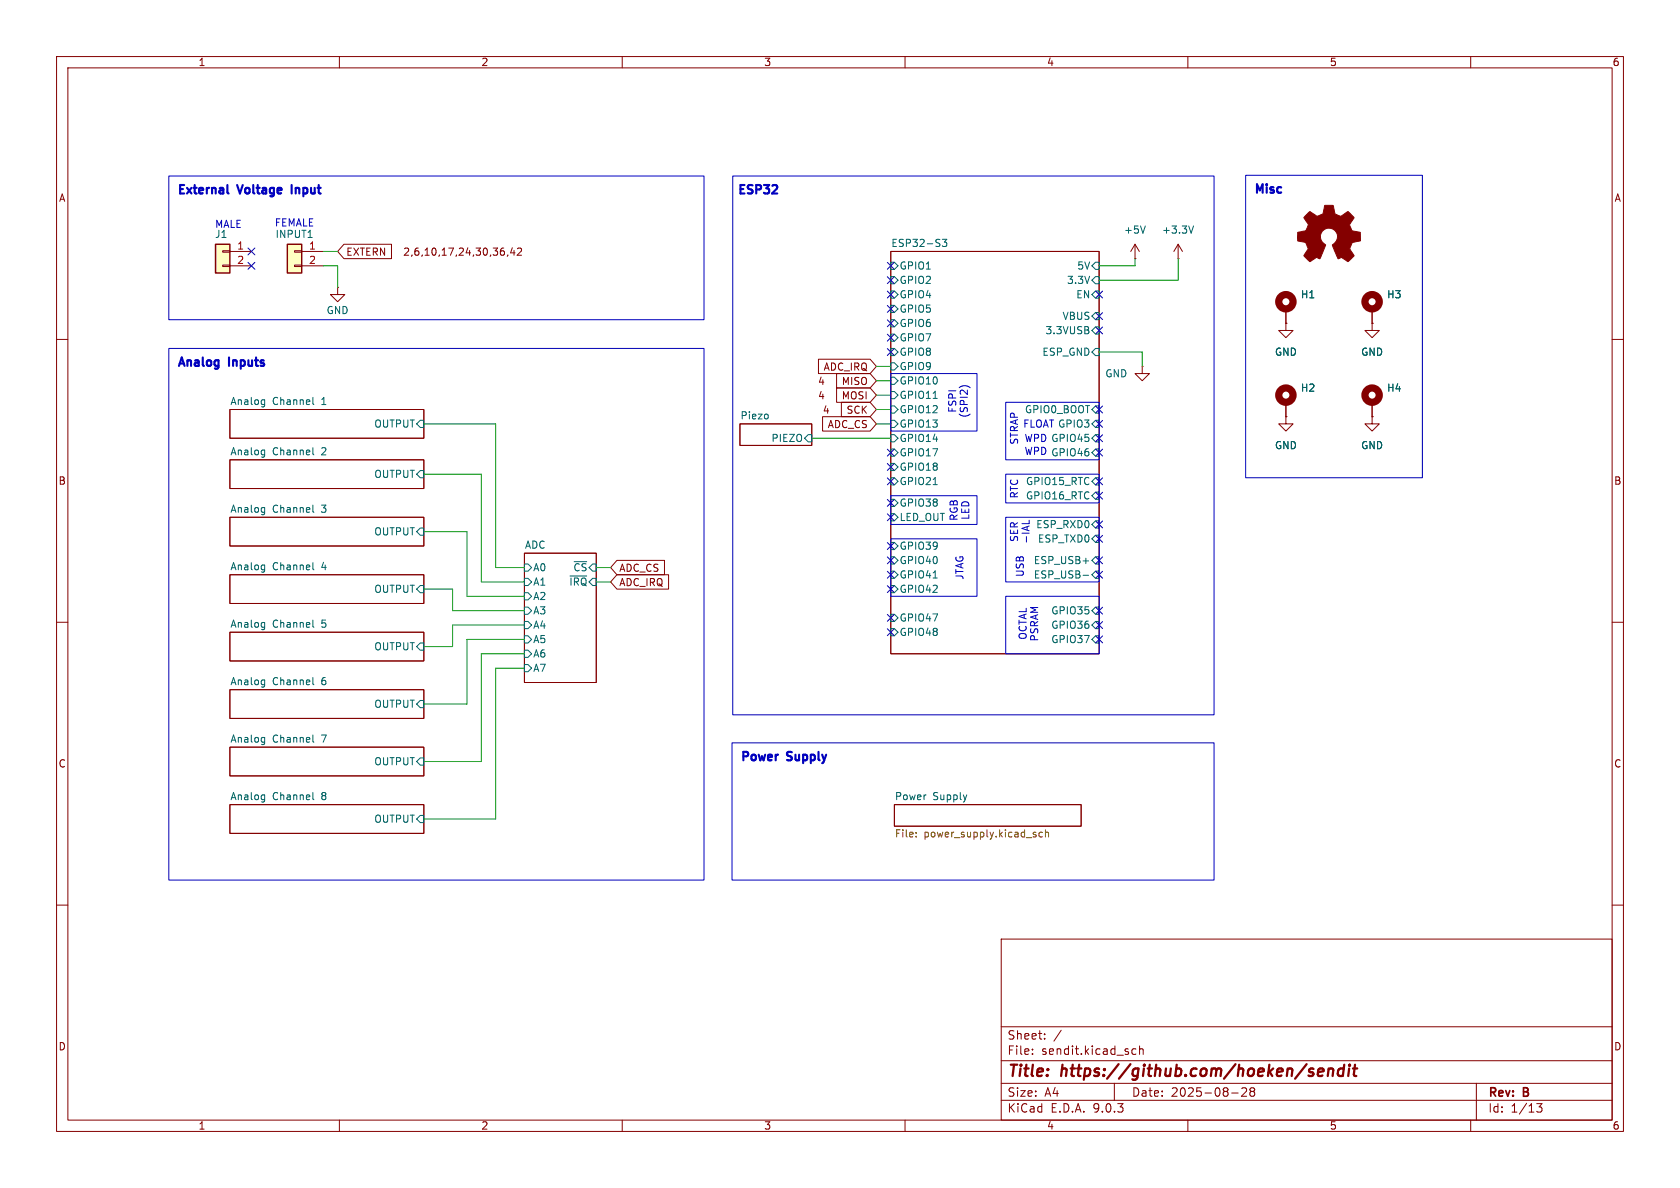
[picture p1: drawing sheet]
<svg xmlns="http://www.w3.org/2000/svg" width="297mm" height="210mm" viewBox="0 0 297 210" stroke-linecap="round" stroke-linejoin="round" font-family="sans-serif">
<g fill="none" stroke="#840000" stroke-width=".18">
<path d="M10 10h277v190h-277zM12 12h273v186h-273zM60 10v2M110 10v2M160 10v2M210 10v2M260 10v2M157.5 44.5h36.8v71.1h-36.8zM10 60h2M40.6 72.4h34.3v5.1h-34.3zM130.8 74.9h12.7v3.8h-12.7zM285 60h2"/>
<path d="M40.6 81.3h34.3v5.1h-34.3zM40.6 91.4h34.3v5.1h-34.3zM92.7 97.8h12.7v22.9h-12.7zM10 110h2M40.6 111.8h34.3v5h-34.3zM40.6 101.6h34.3v5.1h-34.3zM285 110h2M40.6 121.9h34.3v5.1h-34.3zM40.6 132.1h34.3v5.1h-34.3zM40.6 142.2h34.3v5.1h-34.3zM158.1 142.2h33v3.9h-33zM10 160h2"/>
<path d="M177 166h108v32h-108zM285 160h2M60 198v2M110 198v2M160 198v2M177 194.5h108M177 191.5h108M177 187.5h108M177 181.5h108M182.5 186.3v.1M182.5 185.5v.1M184.7 183.6v.1"/>
<path d="M184.7 182.8v.1M187.6 182.1l-1.3 2M197 191.5v3M200.1 186.1l.3 .3 .4-.1M200.8 185.5l-.4-.1-.3 .3M201.5 185.5l.2-.1 .3 .1 .1 .9M201.5 184.9v1.5M210 198v2M217.7 193.2h1.2M220.3 192.4v.5l-.8 .9h.9M221 192.4v.3l.2 .2M221.2 192.9l-.2 .3v.5l.2 .1 .5-.1 .1-.2-.1-.4-.2-.2"/>
<path d="M221.2 192.9h.3M221.7 192.4l.1 .3-.3 .2M260 198v2M261 191.5v6.5M271.7 195.1h.9l-.5 .6 .4 .1v.7l-.2 .1-.6-.1"/>
</g>
<path d="M233 189.5l1-.1-.1-.4-.1-.1-.6 .1-.2 .9 .2 .3 .6-.1M234.9 189.1a.49 .49 0 0 1 .8 .1l-.1 1M234.9 188.9l-.2 1.3M237.6 189a.66 .66 0 0 0-1 .3l-.1 .5 .1 .3 .2 .1 .6-.1M237.6 188.2l-.2 2M238.5 188.9l-.2 1.3M238.6 188.2v.2M238.6 188.2l-.1 .1 .1 .1M238.6 188.2l.1 .1-.1 .1M239.2 188.9h.7M239.6 188.2l-.3 1.7 .1 .2 .4 .1" fill="none" stroke="#840000" stroke-width=".4"/>
<path d="M162 147.8v.2M162 147.2v.1M183 147.5l.2 .2-.2 .3M183 147.1l.1 .1M184.3 147.2l-.4-.1-.2 .3 .1 .5h.5M184.8 147.2l.2-.1 .3 .1 .1 .8M184.8 146.7v1.3" fill="none" stroke="#725600" stroke-width=".18"/>
<g fill="none" stroke="#006464" stroke-width=".18">
<path d="M157.5 46.4h.6l.6 .6-.6 .6h-.6zM157.5 48.9h.6l.6 .6-.6 .7h-.6zM157.5 51.4h.6l.6 .7-.6 .6h-.6zM157.5 54h.6l.6 .6-.6 .6h-.6zM157.5 56.5h.6l.6 .7-.6 .6h-.6zM157.5 59.1h.6l.6 .6-.6 .6h-.6zM166.6 42.3h.8l-.4 .5 .3 .1v.6l-.2 .1-.5-.1M193.7 48.9h.6v1.3h-.6l-.7-.7zM193.7 57.8h.6v1.3h-.6l-.7-.7zM193.7 46.4h.6v1.2h-.6l-.7-.6zM193.7 51.4h.6v1.3h-.6l-.7-.6zM193.7 55.2h.6v1.3h-.6l-.7-.6z"/>
<path d="M46.4 70.7h.4M46.4 79.6h.4M46.8 70.7v1l-.3 .2M46.8 79.6v1l-.3 .2M46.8 71.5h-.4M55.3 70.2v1.1l.2 .2M55.3 79.1v1.1l.2 .2M74.3 74.3h.6v1.3h-.6l-.6-.7zM135.7 73.3v.6M142.9 76.8h.6v1.3h-.6l-.7-.6zM157.5 61.6h.6l.6 .6-.6 .7h-.6zM157.5 64.1h.6l.6 .7-.6 .6h-.6z"/>
<path d="M157.5 66.7h.6l.6 .6-.6 .6h-.6zM157.5 69.2h.6l.6 .7-.6 .6h-.6zM157.5 71.8h.6l.6 .6-.6 .6h-.6zM157.5 74.3h.6l.6 .6-.6 .7h-.6zM157.5 76.8h.6l.6 .7-.6 .6h-.6zM157.5 79.4h.6l.6 .6-.6 .6h-.6zM165 70.4h.7M193.7 74.3h.6v1.3h-.6l-.7-.7zM193.7 76.8h.6v1.3h-.6l-.7-.6zM193.7 79.4h.6v1.2h-.6l-.7-.6zM193.7 71.8h.6v1.2h-.6l-.7-.6zM193.7 61.6h.6v1.3h-.6l-.7-.7z"/>
<path d="M46.4 99.9h.4M46.4 89.7l.4 .1M46.8 89.7v1l-.3 .3M46.8 99.9v1l-.3 .2M46.8 80.3l-.4 .1M46.8 90.5l-.4 .1M55.3 89.3v1.1l.2 .2M55.3 99.5v1l.2 .2M74.3 83.2h.6v1.3h-.6l-.6-.7zM74.3 93.3h.6v1.3h-.6l-.6-.6zM92.7 99.7h.6l.7 .6-.7 .7h-.6zM157.5 81.9h.6l.6 .7-.6 .6h-.6z"/>
<path d="M157.5 84.5h.6l.6 .6-.6 .6h-.6zM157.5 95.9h.6l.6 .6-.6 .7h-.6zM157.5 98.4h.6l.6 .7-.6 .6h-.6zM157.5 90.8h.6l.6 .6-.6 .7h-.6zM157.5 88.3h.6l.6 .6-.6 .6h-.6zM165 85.7h.7M191.5 99.2h.9M193.7 92.1h.6v1.2h-.6l-.7-.6zM193.7 94.6h.6v1.3h-.6l-.7-.6zM193.7 98.4h.6v1.3h-.6l-.7-.6zM193.7 84.5h.6v1.2h-.6l-.7-.6zM193.7 87h.6v1.3h-.6l-.7-.7z"/>
<path d="M46.4 110l.4 .1M46.8 110v1.1l-.3 .2M46.8 110.8l-.4 .1M46.8 100.7h-.4M55.3 119.8v1.1l.2 .1M55.3 109.6v1.1l.2 .2M74.3 113.7h.6v1.2h-.6l-.6-.6zM74.3 103.5h.6v1.3h-.6l-.6-.7zM92.7 114.9h.6l.7 .7-.7 .6h-.6zM92.7 112.4h.6l.7 .6-.7 .7h-.6zM92.7 117.5h.6l.7 .6-.7 .6h-.6zM92.7 104.8h.6l.7 .6-.7 .6h-.6z"/>
<path d="M92.7 107.3h.6l.7 .7-.7 .6h-.6zM92.7 109.9h.6l.7 .6-.7 .6h-.6zM92.7 102.2h.6l.7 .7-.7 .6h-.6zM100.8 101.8h2.9M157.5 101h.6l.6 .6-.6 .6h-.6zM157.5 103.5h.6l.6 .6-.6 .7h-.6zM157.5 108.6h.6l.6 .6-.6 .7h-.6zM157.5 111.1h.6l.6 .7-.6 .6h-.6zM165 102.2h.7M191.5 101.7h.9M193.7 107.3h.6v1.3h-.6l-.7-.6zM193.7 109.9h.6v1.2h-.6l-.7-.6z"/>
<path d="M193.7 112.4h.6v1.3h-.6l-.7-.7zM193.7 101h.6v1.2h-.6l-.7-.6zM46.4 120.2l.4 .1M46.4 130.4h.4M46.8 120.2v1l-.3 .3M46.8 130.4v1l-.3 .2M46.8 121h-.4M46.8 131.1l-.4 .1M55.3 129.9v1.1l.2 .2M74.3 123.8h.6v1.3h-.6l-.6-.6zM74.3 134h.6v1.3h-.6l-.6-.7zM46.4 140.5l.4 .1"/>
<path d="M46.8 140.5v1l-.3 .3M46.8 141.3l-.4 .1M55.3 140.1v1.1l.2 .2M74.3 144.1h.6v1.3h-.6l-.6-.6z"/>
</g>
<path d="M38.1 43.2h2.5v5.1h-2.5z" fill="#ffffc2"/>
<path d="M38.1 43.2h2.5v5.1h-2.5z" fill="none" stroke="#840000" stroke-width=".25"/>
<path d="M39.4 44.3h1.2v.3h-1.2zM39.4 46.9h1.2v.2h-1.2zM40.6 44.5h3.8M40.6 47h3.8M242.6 54.6v2.6" fill="none" stroke="#840000" stroke-width=".18"/>
<circle cx="242.6" cy="53.3" r="1.27" fill="none" stroke="#840000" stroke-width="1.3"/>
<path d="M50.8 43.2h2.5v5.1h-2.5z" fill="#ffffc2"/>
<path d="M50.8 43.2h2.5v5.1h-2.5z" fill="none" stroke="#840000" stroke-width=".25"/>
<g fill="none" stroke="#840000" stroke-width=".18">
<path d="M52.1 44.3h1.2v.3h-1.2zM52.1 46.9h1.2v.2h-1.2zM53.3 44.5h3.8M53.3 47h3.8M59.7 50.8v1.3h-1.3l1.3 1.2 1.3-1.2h-1.3M59.7 50.8h.1M60.8 43.2h8.4v2.5h-8.4l-1.1-1.2zM88.7 44.3h.2l.3 .3-.1 .4-.4 .1M88.8 43.9h.3M89.8 45.1l-.1 .2M90.6 43.8l-.3 .9h.8M90.9 44.3v.8"/>
<path d="M91.5 44l.5-.1 .2 .3-.8 .9h.8M200.7 45.7h.1M200.7 43.2l.7 1.3M200.7 43.2l-.8 1.3M200.7 43.2v2.5M208.3 45.7h.1M208.3 43.2l-.8 1.3M208.3 43.2l.7 1.3M208.3 43.2v2.5M227.3 57.2v1.2h1.3l-1.3 1.3-1.2-1.3h1.2M227.3 57.2h.1M227.3 54.6v2.6"/>
<path d="M242.6 57.2v1.2h1.2l-1.2 1.3-1.3-1.3h1.3M242.6 57.2h.1M242.6 54.6v2.6M144.7 63.5h9.1l1.1 1.3-1.1 1.2h-9.1zM145.4 73.7h8.4l1.1 1.2-1.1 1.3h-8.4zM147.9 66h5.9l1.1 1.3-1.1 1.3h-5.9zM147.9 68.6h5.9l1.1 1.3-1.1 1.2h-5.9zM148.7 71.1h5.1l1.1 1.3-1.1 1.3h-5.1zM201.9 64.8v1.2h-1.2l1.2 1.3 1.3-1.3h-1.3M201.9 64.8h.1M227.3 73.7v1.2h1.3l-1.3 1.3-1.2-1.3h1.2M227.3 73.7h.1"/>
<path d="M227.3 71.1v2.6M242.6 73.7v1.2h1.2l-1.2 1.3-1.3-1.3h1.3M242.6 73.7h.1M242.6 71.1v2.6M109.1 99.1h8.4v2.5h-8.4l-1.2-1.3zM109.1 101.6h9.1v2.5h-9.1l-1.2-1.2z"/>
</g>
<path d="M202.5 39.9l-.4 1.3M211 39.9l-.4 1.3M54.5 42h.7" fill="none" stroke="#006464" stroke-width=".18"/>
<g fill="none" stroke="#840000" stroke-width="1.3">
<circle cx="227.3" cy="53.3" r="1.27"/>
<circle cx="227.3" cy="69.8" r="1.27"/>
<circle cx="242.6" cy="69.8" r="1.27"/>
</g>
<path d="M231 37.9l.6-.5 .9 .6a.62 .62 0 0 0 1 0l.2-.1a1.62 1.62 0 0 0 .4-1.4l.1-.2h1.5l.2 .8a.74 .74 0 0 0 .6 .9l.5 .3 1.3-.9 1.1 1-.4 .7a.75 .75 0 0 0-.2 1.2l.2 .5 1.5 .3v1.5l-1.4 .2-.1 .2a1.23 1.23 0 0 0-.3 1.2l.7 1-.1 .1-1 1-.8-.6a.54 .54 0 0 0-.9 0l-1-2.3a2.33 2.33 0 0 0 .8-1.9 1.54 1.54 0 0 0-2.5-.8 1.54 1.54 0 0 0 .5 2.6l-1.1 2.4a.69 .69 0 0 0-1.1 .2l-.6 .4-1.1-1.1 .8-1.2-.2-.5a.71 .71 0 0 0-1-.8l-.7-.2v-1.4l.5-.1a1.11 1.11 0 0 0 1.2-.7 .72 .72 0 0 0-.2-1.2l-.4-.6z" fill="#840000" stroke="#840000" stroke-width=".18"/>
<g fill="none" stroke="#009600" stroke-width=".18">
<path d="M57.1 47h2.6v3.8M57.1 44.5h2.6M200.7 45.7v1.3h-6.4M208.3 45.7v3.8h-14M74.9 74.9h12.7v25.4h5.1M143.5 77.5h14M154.9 64.8h2.6M154.9 67.3h2.6M154.9 72.4h2.6M154.9 69.9h2.6M154.9 74.9h2.6M194.3 62.2h7.6v2.6"/>
<path d="M74.9 94h7.6v11.4h10.2M74.9 83.8h10.2v19.1h7.6M74.9 104.1h5.1v3.9h12.7M92.7 118.1h-5.1v26.7h-12.7M92.7 115.6h-7.6v19h-10.2M92.7 113h-10.2v11.5h-7.6M92.7 110.5h-12.7v3.8h-5.1M105.4 100.3h2.5M105.4 102.9h2.5"/>
</g>
<g fill="none" stroke="#000084" stroke-width=".18">
<path d="M43.8 43.8l1.3 1.3M43.8 46.4l1.3 1.2M45.1 43.8l-1.3 1.3M45.1 46.4l-1.3 1.2M156.9 54l1.2 1.2M156.9 56.5l1.2 1.3M156.9 59.1l1.2 1.2M156.9 48.9l1.2 1.2M156.9 46.4l1.2 1.2M156.9 51.5l1.2 1.2M158.1 54l-1.2 1.2M158.1 56.5l-1.2 1.3"/>
<path d="M158.1 59.1l-1.2 1.2M158.1 48.9l-1.2 1.2M158.1 46.4l-1.2 1.2M158.1 51.5l-1.2 1.2M193.7 55.3l1.2 1.2M193.7 57.8l1.2 1.2M193.7 51.5l1.2 1.2M194.9 55.3l-1.2 1.2M194.9 57.8l-1.2 1.2M194.9 51.5l-1.2 1.2M156.9 79.4l1.2 1.2M156.9 61.6l1.2 1.2"/>
<path d="M158.1 79.4l-1.2 1.2M158.1 61.6l-1.2 1.2M193.7 76.9l1.2 1.2M193.7 79.4l1.2 1.2M193.7 71.8l1.2 1.2M193.7 74.3l1.2 1.2M194.9 76.9l-1.2 1.2M194.9 71.8l-1.2 1.2M194.9 74.3l-1.2 1.2M194.9 79.4l-1.2 1.2M156.9 90.8l1.2 1.2M156.9 95.9l1.2 1.2"/>
<path d="M156.9 98.5l1.2 1.2M156.9 88.3l1.2 1.2M156.9 84.5l1.2 1.2M156.9 81.9l1.2 1.3M158.1 90.8l-1.2 1.2M158.1 95.9l-1.2 1.2M158.1 98.5l-1.2 1.2M158.1 88.3l-1.2 1.2M158.1 84.5l-1.2 1.2M158.1 81.9l-1.2 1.3M193.7 84.5l1.2 1.2M193.7 87l1.2 1.2"/>
<path d="M193.7 94.6l1.2 1.3M193.7 98.5l1.2 1.2M193.7 92.1l1.2 1.2M194.9 84.5l-1.2 1.2M194.9 87l-1.2 1.2M194.9 94.6l-1.2 1.3M194.9 98.5l-1.2 1.2M194.9 92.1l-1.2 1.2M156.9 108.6l1.2 1.2M156.9 101l1.2 1.2M156.9 111.2l1.2 1.2M156.9 103.5l1.2 1.2"/>
<path d="M158.1 108.6l-1.2 1.2M158.1 101l-1.2 1.2M158.1 111.2l-1.2 1.2M158.1 103.5l-1.2 1.2M193.7 112.4l1.2 1.2M193.7 109.9l1.2 1.2M193.7 107.3l1.2 1.3M193.7 101l1.2 1.2M194.9 112.4l-1.2 1.2M194.9 109.9l-1.2 1.2M194.9 107.3l-1.2 1.3M194.9 101l-1.2 1.2"/>
</g>
<path d="M40.2 32.7v1.3l.2 .2M51.6 32.7v1.5" fill="none" stroke="#0000c2" stroke-width=".38"/>
<g fill="none" stroke="#0000c2" stroke-width=".18">
<path d="M29.8 31.1h94.7v25.4h-94.7zM129.5 31.1h85.1v95.3h-85.1zM220.2 31h31.3v53.5h-31.3zM29.8 61.6h94.7v94h-94.7zM157.5 66h15.2v10.2h-15.2zM169.6 68.5a1.49 1.49 0 0 1 1.8 0M177.8 71.1h16.5v10.2h-16.5zM157.5 95.3h15.2v10.1h-15.2zM157.5 87.6h15.2v5.1h-15.2zM177.8 91.4h16.5v11.5h-16.5zM177.8 83.8h16.5v5.1h-16.5zM181.9 92v.6"/>
<path d="M177.8 105.4h16.5v10.2h-16.5zM129.4 131.3h85.2v24.3h-85.2z"/>
</g>
<g font-size="2.8" fill="#840000">
<text x="178" y="190.9">Title:</text>
<text x="187.7" y="190.9">https://github.com/hoeken/sendit</text>
</g>
<g font-size="2.1" fill="#0000c2">
<text x="31.2" y="34.8">External</text>
<text x="42.4" y="34.8">Voltage</text>
<text x="52.6" y="34.8">Input</text>
<text x="130.3" y="34.8">ESP32</text>
<text x="221.6" y="34.7">Misc</text>
<text x="31.2" y="65.3">Analog</text>
<text x="40.7" y="65.3">Inputs</text>
<text x="130.8" y="135">Power</text>
<text x="139.4" y="135">Supply</text>
</g>
<g font-size="2.1" fill="#840000">
<text x="178" y="184">Sheet:</text>
<text x="178" y="186.7">File:</text>
<text x="184.1" y="186.7">sendit.kicad_sch</text>
<text x="178" y="196.9">KiCad</text>
<text x="178" y="194.1">Size:</text>
<text x="184.7" y="194.1">A4</text>
<text x="185.7" y="196.9">E.D.A.</text>
<text x="193.3" y="196.9">9.0.3</text>
<text x="200" y="194.1">Date:</text>
<text x="207" y="194.1">2025-08-28</text>
<text x="263" y="194.3">Rev:</text>
<text x="263" y="196.9">Id:</text>
<text x="267.1" y="196.9">1/13</text>
<text x="269.4" y="194.3">B</text>
</g>
<g font-size="1.8" fill="#840000">
<text x="35" y="11.9">1</text>
<text x="85" y="11.9">2</text>
<text x="135" y="11.9">3</text>
<text x="185" y="11.9">4</text>
<text x="235" y="11.9">5</text>
<text x="285" y="11.9">6</text>
<text x="10.3" y="35.9">A</text>
<text x="285.3" y="35.9">A</text>
<text x="61.1" y="45.4">EXTERN</text>
<text x="71.2" y="45.4">2,6,10,17,24,30,36,42</text>
<text x="145.5" y="65.7">ADC_IRQ</text>
<text x="144.5" y="68.3">4</text>
<text x="144.5" y="70.8">4</text>
<text x="148.7" y="68.3">MISO</text>
<text x="148.7" y="70.8">MOSI</text>
<text x="145.4" y="73.3">4</text>
<text x="146.2" y="75.9">ADC_CS</text>
<text x="149.6" y="73.3">SCK</text>
<text x="10.3" y="85.9">B</text>
<text x="285.3" y="85.9">B</text>
<text x="109.4" y="101.3">ADC_CS</text>
<text x="109.4" y="103.8">ADC_IRQ</text>
<text x="10.3" y="135.9">C</text>
<text x="285.3" y="135.9">C</text>
<text x="10.3" y="185.9">D</text>
<text x="285.3" y="185.9">D</text>
<text x="35" y="199.9">1</text>
<text x="85" y="199.9">2</text>
<text x="135" y="199.9">3</text>
<text x="185" y="199.9">4</text>
<text x="235" y="199.9">5</text>
<text x="285" y="199.9">6</text>
</g>
<g font-size="1.8" fill="#0000c2">
<text x="37.9" y="40.5">MALE</text>
<text x="48.5" y="40.2">FEMALE</text>
<text x="169.3" y="73.1" transform="rotate(-90 169.3 73.1)">FSPI</text>
<text x="171.3" y="74" transform="rotate(-90 171.3 74)">(SPI2)</text>
<text x="180.8" y="75.8">FLOAT GPIO3</text>
<text x="180.2" y="78.7" transform="rotate(-90 180.2 78.7)">STRAP</text>
<text x="181" y="80.6">WPD GPIO46</text>
<text x="181" y="78.3">WPD GPIO45</text>
<text x="180.2" y="88.2" transform="rotate(-90 180.2 88.2)">RTC</text>
<text x="169.5" y="92.2" transform="rotate(-90 169.5 92.2)">RGB</text>
<text x="171.6" y="92" transform="rotate(-90 171.6 92)">LED</text>
<text x="180.2" y="95.9" transform="rotate(-90 180.2 95.9)">SER</text>
<text x="182.2" y="96.2" transform="rotate(-90 182.2 96.2)">-IAL</text>
<text x="170.5" y="102.6" transform="rotate(-90 170.5 102.6)">JTAG</text>
<text x="181.2" y="102.1" transform="rotate(-90 181.2 102.1)">USB</text>
<text x="181.7" y="113.2" transform="rotate(-90 181.7 113.2)">OCTAL</text>
<text x="183.7" y="113.5" transform="rotate(-90 183.7 113.5)">PSRAM</text>
</g>
<g font-size="1.8" fill="#006464">
<text x="198.6" y="41.5">+5V</text>
<text x="205.3" y="41.5">+3.3V</text>
<text x="37.9" y="42.3">J1</text>
<text x="48.6" y="42.3">INPUT1</text>
<text x="157.5" y="43.7">ESP32-S3</text>
<text x="158.9" y="47.9">GPIO1</text>
<text x="190.3" y="47.9">5V</text>
<text x="158.9" y="50.4">GPIO2</text>
<text x="158.9" y="52.9">GPIO4</text>
<text x="188.5" y="50.4">3.3V</text>
<text x="190.2" y="52.9">EN</text>
<text x="229.9" y="52.9">H1</text>
<text x="245.1" y="52.9">H3</text>
<text x="57.6" y="55.7">GND</text>
<text x="158.9" y="55.5">GPIO5</text>
<text x="158.9" y="58">GPIO6</text>
<text x="184.7" y="59.3">3.3VUSB</text>
<text x="187.7" y="56.7">VBUS</text>
<text x="158.9" y="60.6">GPIO7</text>
<text x="158.9" y="63.1">GPIO8</text>
<text x="158.9" y="65.6">GPIO9</text>
<text x="184.2" y="63.1">ESP_GND</text>
<text x="225.3" y="63.1">GND</text>
<text x="240.5" y="63.1">GND</text>
<text x="40.6" y="71.7">Analog</text>
<text x="48.2" y="71.7">Channel</text>
<text x="57" y="71.7">1</text>
<text x="158.9" y="68.2">GPIO10</text>
<text x="158.9" y="70.7">GPIO11</text>
<text x="195.3" y="66.9">GND</text>
<text x="229.9" y="69.4">H2</text>
<text x="245.1" y="69.4">H4</text>
<text x="66.1" y="75.8">OUTPUT</text>
<text x="130.8" y="74.2">Piezo</text>
<text x="158.9" y="73.3">GPIO12</text>
<text x="158.9" y="75.8">GPIO13</text>
<text x="181.1" y="73.3">GPIO0_BOOT</text>
<text x="40.6" y="80.6">Analog</text>
<text x="48.2" y="80.6">Channel</text>
<text x="57" y="80.6">2</text>
<text x="136.3" y="78.3">PIEZO</text>
<text x="158.9" y="78.3">GPIO14</text>
<text x="158.9" y="80.9">GPIO17</text>
<text x="158.9" y="83.4">GPIO18</text>
<text x="225.3" y="79.6">GND</text>
<text x="240.5" y="79.6">GND</text>
<text x="66.1" y="84.7">OUTPUT</text>
<text x="158.9" y="86">GPIO21</text>
<text x="158.9" y="89.8">GPIO38</text>
<text x="181.3" y="86">GPIO15_RTC</text>
<text x="181.3" y="88.5">GPIO16_RTC</text>
<text x="40.6" y="90.7">Analog</text>
<text x="48.2" y="90.7">Channel</text>
<text x="57" y="90.7">3</text>
<text x="66.1" y="94.8">OUTPUT</text>
<text x="158.9" y="92.3">LED_OUT</text>
<text x="183.1" y="93.6">ESP_RXD0</text>
<text x="40.6" y="100.9">Analog</text>
<text x="48.2" y="100.9">Channel</text>
<text x="57" y="100.9">4</text>
<text x="92.7" y="97.1">ADC</text>
<text x="94.2" y="101.2">A0</text>
<text x="101.3" y="101.2">~{CS}</text>
<text x="158.9" y="97.4">GPIO39</text>
<text x="158.9" y="99.9">GPIO40</text>
<text x="182.7" y="99.9">ESP_USB+</text>
<text x="183.4" y="96.1">ESP_TXD0</text>
<text x="66.1" y="105">OUTPUT</text>
<text x="94.2" y="106.3">A2</text>
<text x="94.2" y="103.7">A1</text>
<text x="100.5" y="103.7">~{IRQ}</text>
<text x="158.9" y="102.5">GPIO41</text>
<text x="158.9" y="105">GPIO42</text>
<text x="182.7" y="102.5">ESP_USB-</text>
<text x="40.6" y="111">Analog</text>
<text x="48.2" y="111">Channel</text>
<text x="57" y="111">5</text>
<text x="94.2" y="113.9">A5</text>
<text x="94.2" y="108.8">A3</text>
<text x="94.2" y="111.4">A4</text>
<text x="158.9" y="110.1">GPIO47</text>
<text x="158.9" y="112.6">GPIO48</text>
<text x="185.8" y="108.8">GPIO35</text>
<text x="185.8" y="111.4">GPIO36</text>
<text x="185.8" y="113.9">GPIO37</text>
<text x="66.1" y="115.2">OUTPUT</text>
<text x="94.2" y="116.4">A6</text>
<text x="94.2" y="119">A7</text>
<text x="40.6" y="121.2">Analog</text>
<text x="48.2" y="121.2">Channel</text>
<text x="57" y="121.2">6</text>
<text x="66.1" y="125.3">OUTPUT</text>
<text x="40.6" y="131.4">Analog</text>
<text x="48.2" y="131.4">Channel</text>
<text x="57" y="131.4">7</text>
<text x="66.1" y="135.5">OUTPUT</text>
<text x="40.6" y="141.5">Analog</text>
<text x="48.2" y="141.5">Channel</text>
<text x="57" y="141.5">8</text>
<text x="158.1" y="141.5">Power</text>
<text x="164.9" y="141.5">Supply</text>
<text x="66.1" y="145.6">OUTPUT</text>
</g>
<g font-size="1.8" fill="#a90000">
<text x="41.8" y="44.2">1</text>
<text x="41.8" y="46.7">2</text>
<text x="54.5" y="44.2">1</text>
<text x="54.5" y="46.7">2</text>
</g>
<g font-size="1.8" fill="#725600">
<text x="158.1" y="148.4">File:</text>
<text x="163.3" y="148.4">power_supply.kicad_sch</text>
</g>
</svg>
